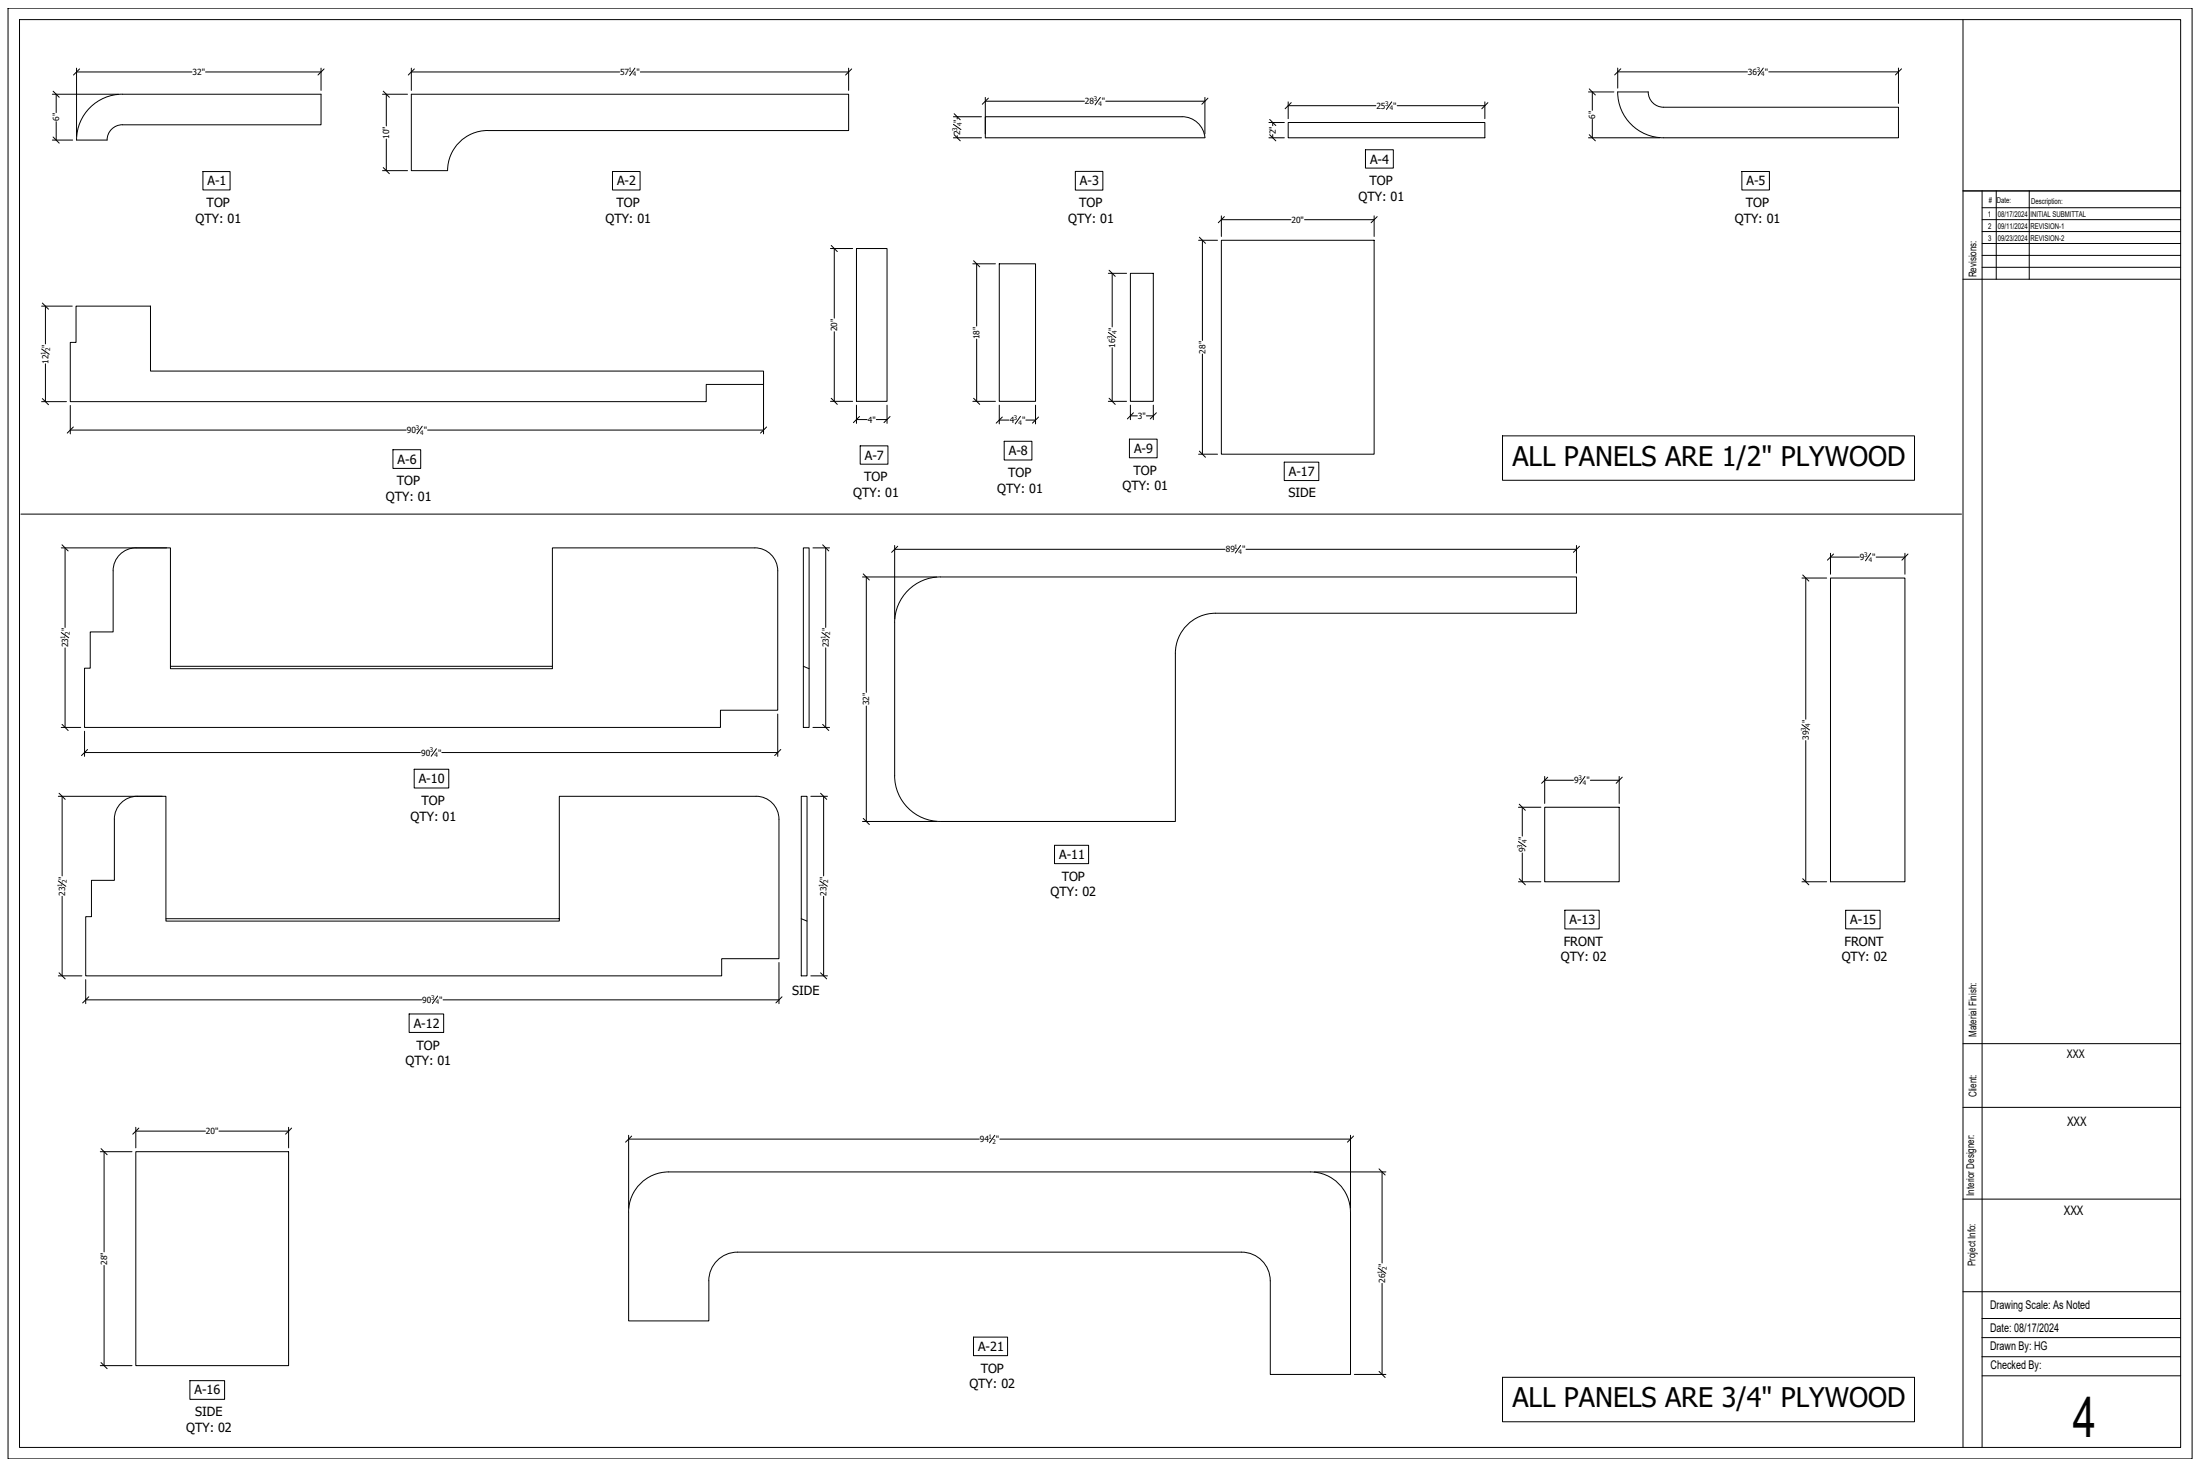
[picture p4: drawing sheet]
<svg xmlns="http://www.w3.org/2000/svg" width="914mm" height="610mm" viewBox="0 0 914 610" stroke-linecap="round" stroke-linejoin="round" font-family="sans-serif">
<!-- layer: 0 -->
<g fill="none" stroke="#000" stroke-width=".42">
<path d="M3.3 3.4h907.8v602.8h-907.8zM8.1 8.1h898.3v593.4h-898.3zM22.1 37.9l2.5 2.5M33.1 28.6l-2.6 2.6M134.7 28.6l-2.5 2.6M159.3 37.9l2.5 2.5M171 39.2h181.7v15.1l-150-.1a16.7 16.7 0 0 0-16.7 16.7h-15zM172.2 28.6l-2.5 2.6M354 28.6l-2.5 2.6M660.5 36.9l2.6 2.6M672.4 38.2h12.7a6.4 6.4 0 0 0 6.3 6.4h97.7v12.7h-97.7a19.1 19.1 0 0 1-19-19.1zM673.7 28.6l-2.6 2.5"/>
<path d="M790.3 28.6l-2.5 2.5M22.1 56.9l2.5 2.6M44.5 58.2a6.3 6.3 0 0 1 6.4-6.3h82.5v-12.7l-82.5-.1a19.1 19.1 0 0 0-19.1 19.1h12.7M396.6 56l2.5 2.5M396.6 47.2l2.5 2.6M409.5 48.5h81.8a9.5 9.5 0 0 1 9.5 8.7l-91.3 .1zM410.8 40.8l-2.5 2.5M502.1 40.8l-2.6 2.5M527.7 56l2.6 2.5M527.7 49.6l2.6 2.6M535.4 50.9h81.8v6.4h-81.8zM536.7 42.7l-2.6 2.5"/>
<path d="M618.4 42.7l-2.5 2.5M660.5 56l2.6 2.5M159.3 69.6l2.5 2.6M498.5 98.6l2.5 2.5M507.6 99.8h63.5v88.9h-63.5zM508.9 90l-2.5 2.6M572.4 90l-2.5 2.6M345.5 102l2.5 2.5M356 103.3h12.7v63.5h-12.7zM404.7 108.4l2.5 2.5M415.3 109.6h15.1v57.2h-15.1zM461 112.3l2.5 2.6"/>
<path d="M469.8 113.6h9.6v53.2h-9.6zM17.6 125.9l2.6 2.6M31.6 127.2h30.9v27h254.9v5.5h-23.9v7.2h-264.3v-24.6h2.4zM17.6 165.6l2.6 2.6M30.5 177.4l-2.6 2.6M318.6 177.4l-2.5 2.6M345.5 165.5l2.5 2.5M357.3 173.1l-2.6 2.5M370 173.1l-2.6 2.5M404.7 165.5l2.5 2.5M416.6 173.3l-2.5 2.5M431.7 173.3l-2.6 2.5"/>
<path d="M461 165.5l2.5 2.5M471.1 171.5l-2.5 2.6M480.6 171.5l-2.5 2.6M498.5 187.5l2.5 2.5M25.8 226.4l2.5 2.5M47 237.2a9.5 9.5 0 0 1 9.5-9.6l14.3 .1v50.2h158.8v-50.2h84.1a9.5 9.5 0 0 1 9.6 9.5v57.9h-23.9v7.2h-264.3v-24.6h2.4v-15.1h9.5v-25.4M333.9 227.7h2.4v74.6h-2.4zM341.9 226.4l2.6 2.5M358.8 238.5l2.5 2.5M373.1 227l-2.5 2.5M656.5 227l-2.5 2.5M749.3 238.9l2.5 2.6"/>
<path d="M762.1 230.2l-2.6 2.6M793 230.2l-2.5 2.6M371.8 258.8a19 19 0 0 1 19.1-19h264.3v15h-150a16.7 16.7 0 0 0-16.7 16.7v69.9h-97.6a19.1 19.1 0 0 1-19.1-19.1M371.9 258.8v63.5M760.8 240.2h31v126.2h-31zM70.8 276.9h158.8M333.9 276.9l2.4 1M25.8 301l2.5 2.6M36.4 311.4l-2.5 2.6M324.5 311.4l-2.5 2.6M341.9 301l2.6 2.6M24.6 329.6l2.5 2.6"/>
<path d="M57.1 330.9a9.5 9.5 0 0 0-9.6 9.5M57.1 330.9h11.9v50.9M314.2 330.9a9.5 9.5 0 0 1 9.6 9.5v58h-23.8v7.1h-264.4v-24.6h2.4v-15.1h9.5v-25.4M314.2 330.9h-81.7v51.9h-163.5v-1h163.5M333 330.9h2.4v74.6h-2.4zM341.1 329.6l2.5 2.6M631.4 334.2l2.6 2.5M642 335.4h31v31h-31zM643.3 323l-2.5 2.5M674.3 323l-2.6 2.5M358.8 340.1l2.5 2.5M631.4 365.1l2.6 2.6"/>
<path d="M749.3 365.1l2.5 2.6M333 381.8l2.4 1M24.6 404.2l2.5 2.6M36.9 414.2l-2.5 2.6M325 414.2l-2.5 2.6M341.1 404.2l2.5 2.6M42 477.3l2.5 2.5M56.5 478.6h63.5v88.9h-63.5zM57.7 468.8l-2.5 2.5M121.2 468.8l-2.5 2.5M262.6 472.1l-2.6 2.5M562.6 472.1l-2.6 2.5"/>
<path d="M544.6 487a16.7 16.7 0 0 1 16.7 16.7v67.4h-33.3v-38.9a11.9 11.9 0 0 0-11.9-11.9M544.6 487h-266.7a16.7 16.7 0 0 0-16.6 16.7M573.2 485.7l2.5 2.6M261.3 503.7v45.2h33.3v-16.7a11.9 11.9 0 0 1 11.9-11.9h209.6M42 566.2l2.5 2.5M573.2 569.9l2.5 2.5"/>
</g>
<!-- layer: DIM-1 -->
<g fill="none" stroke="#000" stroke-width=".42">
<path d="M21.8 39.2h27.5M23.3 39.2v7.6M31.8 28.3v28.3M31.8 29.9h48M85.4 29.9h48M133.4 28.3v9.3M159 39.2h10.4M160.6 39.2v13.1M171 29.9h86.6M171 28.3v9.3M263.9 28.3l-2.2 3.1M266.1 29.9h86.6"/>
<path d="M352.7 28.3v9.3M660.2 38.2h10.6M661.8 38.2v7.6M672.4 28.3v8.3M672.4 29.9h53.9M732.9 28.3l-2.2 3.1M735.2 29.9h53.9M789.1 28.3v14.7M21.8 58.2h8.4M23.3 50.6v7.6M160.6 57.8v13.1M396.3 57.3h11.6"/>
<path d="M396.3 48.5h11.6M396.3 51.7l3.1 2.1M397.8 48.5v.9M397.8 56.3v1M409.5 40.5v15.2M409.5 42.1h41.2M457.3 40.5l-2.2 3.1M459.6 42.1h41.2M500.8 40.5v15.2M527.4 57.3h6.4M527.4 50.9h6.4M529 50.9v1.3"/>
<path d="M529 55.9v1.4M535.4 42.3v7M535.4 43.9h36.5M578.4 42.3l-2.1 3.2M580.7 43.9h36.5M617.2 42.3v7M660.2 57.3h29.6M661.8 49.6v7.7M84.3 71.3h11.3v7.6h-11.3zM159 70.9h10.4M254.6 71.3h11.4v7.7h-11.4zM447 71.2h11.4v7.8h-11.4z"/>
<path d="M567.5 62.2h11.6v7.7h-11.6zM724 71.3h11.4v7.7h-11.4zM498.2 99.8h7.9M499.8 99.8v41.7M507.6 89.7v8.6M507.6 91.3h29M542.2 91.3h28.9M571.1 89.7v8.6M345.2 103.3h9.2M346.8 103.3v28.9M404.3 109.6h9.4M405.9 109.6v25.9"/>
<path d="M460.7 113.6h7.5M462.3 113.6v22.2M17.3 127.2h12.7M18.9 127.2v15.7M346.8 137.8v29M460.7 138.1l3.1 2.2M17.3 145l3.1 2.2M18.9 151.2v15.7M317.4 155.8v24.5M405.9 140.9v25.9M462.3 144.5v22.3M499.8 147.1v41.6"/>
<path d="M17.3 166.9h10.3M29.2 168.5v11.8M29.2 178.7h139.6M175.5 177.1l-2.2 3.2M177.7 178.7h139.7M345.2 166.8h9.2M356 168.4v7.5M356 174.3h4.4M364.2 174.3h4.5M368.7 168.4v7.5M404.3 166.8h9.4M415.3 168.4v7.7"/>
<path d="M415.3 174.6h4M424.1 173l-2.1 3.1M426.4 174.6h4M430.4 168.4v7.7M460.7 166.8h7.5M469.8 168.4v6M469.8 172.8h2.9M476.5 172.8h2.9M479.4 168.4v6M163.3 186.9h11.6v7.7h-11.6zM357.5 185.3h11.6v7.6h-11.6zM417.4 183.4h11.5v7.8h-11.5z"/>
<path d="M469.4 182.5h11.5v7.7h-11.5zM498.2 188.7h7.9M533.8 192h14.4v7.7h-14.4zM624.5 181.1h171.2v18.5h-171.2zM25.5 227.7h43.8M27.1 227.7v33M337.9 227.7h6.9M343.2 227.7v33M358.5 239.8h30.8M360.1 239.8v47.9M371.9 226.7v30.5M371.9 228.3h137.3"/>
<path d="M515.6 226.7l-2.2 3.1M517.9 228.3h137.3M655.2 226.7v11.5M760.8 229.9v8.7M760.8 231.5h12M777.5 229.9l-2.1 3.1M779.8 231.5h12M791.8 229.9v8.7M749 240.2h10.2M750.5 240.2v58.7M25.5 262.8l3.1 2.2M27.1 269.2v33.1"/>
<path d="M341.6 262.8l3.1 2.2M343.2 269.2v33.1M323.3 296.7v17.6M360.1 293.4v48M25.5 302.3h8M35.1 303.9v10.4M35.1 312.7h139.6M172.1 319.7h14.4v7.7h-14.4zM181.4 311.1l-2.2 3.2M183.6 312.7h139.7M337.9 302.3h6.9M749 301.1l3.1 2.2"/>
<path d="M750.5 307.7v58.7M24.2 330.9h43.2M25.8 330.9v33.1M337 330.9h6.9M342.3 330.9v33.1M631.1 335.4h9.3M632.7 335.4v12M642 322.6v11.3M642 324.2h12M658.8 322.6l-2.2 3.2M661 324.2h12M673 322.6v11.3"/>
<path d="M358.5 341.4h30.8M438.3 351.3h14.2v7.6h-14.2zM631.1 349.7l3.2 2.2M632.7 354.4v12M24.2 366.1l3.1 2.2M25.8 372.4v33.1M340.7 366.1l3.2 2.2M342.3 372.4v33.1M631.1 366.4h9.3M650.4 378.2h14.3v7.8h-14.3zM749 366.4h10.2M767.1 378.3h14.3v7.7h-14.3z"/>
<path d="M323.8 400v17.1M24.2 405.5h9.8M35.6 407.1v10M35.6 415.5h139.6M181.9 413.9l-2.2 3.1M184.2 415.5h139.6M337 405.5h6.9M170.1 421.3h14.3v7.7h-14.3zM41.7 478.6h13.2M43.3 478.6v41.6M56.5 468.4v8.6M56.5 470h28.9"/>
<path d="M91 470h29M120 468.4v8.6M261.3 471.8v30.3M261.3 473.4h145.7M413.4 471.8l-2.1 3.1M415.6 473.4h145.7M561.3 471.8v30.3M546.2 487h29.8M574.4 487v37.8M43.3 525.8v41.7M572.9 526.9l3.1 2.2M574.4 533.3v37.8"/>
<path d="M404.6 555.6h14.2v7.7h-14.2zM41.7 567.5h13.2M78.9 573.7h14.4v7.8h-14.4zM562.9 571.1h13.1M624.5 572.3h171.2v18.5h-171.2z"/>
</g>
<!-- layer: Dim -->
<path d="M8.7 213.6h806.6" fill="none" stroke="#000" stroke-width=".42"/>
<!-- layer: A-Anno-Ttlb -->
<g fill="none" stroke="#000" stroke-width=".42">
<path d="M815.9 8.1v593.4M815.9 79.3h90.5M823.8 79.3v522.2M829.7 79.3v36.7M843.4 79.3v36.7M823.8 91.3h82.6M823.8 86.3h82.6M823.8 96.2h82.6M815.9 116h90.5M823.8 111.1h82.6M823.8 101.2h82.6M823.8 106.1h82.6"/>
<path d="M815.9 433.7h90.5M815.9 460.2h90.5M815.9 498.3h90.5M815.9 536.8h90.5M823.7 547.9h82.6M823.7 555.8h82.6M823.7 563.8h82.6M823.8 571.7h82.6"/>
</g>
<text font-size="23.3" x="861.6" y="597.1">4</text>
<g font-size="11.2">
<text x="628.6" y="193.5">ALL PANELS ARE 1/2&quot; PLYWOOD</text>
<text x="628.6" y="584.8">ALL PANELS ARE 3/4&quot; PLYWOOD</text>
</g>
<g font-size="5.4">
<text x="859.1" y="467.7">XXX</text>
<text x="857.8" y="504.7">XXX</text>
</g>
<g font-size="5.2">
<text x="569.4" y="67.9">A-4</text>
<text x="86.3" y="77">A-1</text>
<text x="256.5" y="77">A-2</text>
<text x="448.9" y="77">A-3</text>
<text x="569.2" y="77">TOP</text>
<text x="725.9" y="77">A-5</text>
<text x="564.6" y="83.5">QTY: 01</text>
<text x="85.9" y="86.1">TOP</text>
<text x="256.2" y="86.1">TOP</text>
<text x="448.6" y="86.1">TOP</text>
<text x="725.6" y="86.1">TOP</text>
<text x="81.3" y="92.5">QTY: 01</text>
<text x="251.6" y="92.5">QTY: 01</text>
<text x="444" y="92.5">QTY: 01</text>
<text x="721" y="92.5">QTY: 01</text>
<text x="359.4" y="191">A-7</text>
<text x="419.3" y="189.1">A-8</text>
<text x="471.3" y="188.2">A-9</text>
<text x="165.2" y="192.6">A-6</text>
<text x="471.1" y="197.3">TOP</text>
<text x="535.7" y="197.8">A-17</text>
<text x="165" y="201.7">TOP</text>
<text x="359.2" y="200.1">TOP</text>
<text x="419.1" y="198.2">TOP</text>
<text x="466.5" y="203.8">QTY: 01</text>
<text x="160.4" y="208.2">QTY: 01</text>
<text x="354.6" y="206.5">QTY: 01</text>
<text x="414.5" y="204.7">QTY: 01</text>
<text x="535.6" y="206.5">SIDE</text>
<text x="174.1" y="325.4">A-10</text>
<text x="175.2" y="334.5">TOP</text>
<text x="170.6" y="341">QTY: 01</text>
<text x="440.2" y="357">A-11</text>
<text x="441.3" y="366.1">TOP</text>
<text x="436.6" y="372.5">QTY: 02</text>
<text x="652.3" y="384">A-13</text>
<text x="769" y="384">A-15</text>
<text x="649.9" y="393.1">FRONT</text>
<text x="766.7" y="393.1">FRONT</text>
<text x="648.8" y="399.5">QTY: 02</text>
<text x="765.5" y="399.5">QTY: 02</text>
<text x="329.2" y="413.4">SIDE</text>
<text x="172" y="427.1">A-12</text>
<text x="173.1" y="436.2">TOP</text>
<text x="168.5" y="442.6">QTY: 01</text>
<text x="406.5" y="561.4">A-21</text>
<text x="407.6" y="570.5">TOP</text>
<text x="80.8" y="579.5">A-16</text>
<text x="402.9" y="576.9">QTY: 02</text>
<text x="81.1" y="588.6">SIDE</text>
<text x="77.4" y="595">QTY: 02</text>
</g>
<g font-size="5">
<text x="827.2" y="543.8">Drawing Scale: As Noted</text>
<text x="827.2" y="553.5">Date: 08/17/2024</text>
<text x="827.2" y="561.1">Drawn By: HG</text>
<text x="827.3" y="569">Checked By:</text>
</g>
<text font-size="4.9" x="859" y="439.8">XXX</text>
<g font-size="4.4">
<text x="821.5" y="115.2" transform="rotate(-90 821.5 115.2)">Revisions:</text>
<text x="821.5" y="430.9" transform="rotate(-90 821.5 430.9)">Material Finish:</text>
<text x="821.5" y="455.9" transform="rotate(-90 821.5 455.9)">Client:</text>
<text x="820.6" y="496.9" transform="rotate(-90 820.6 496.9)">Interior Designer:</text>
<text x="821.1" y="526.1" transform="rotate(-90 821.1 526.1)">Project Info:</text>
</g>
<g font-size="3.5">
<text x="80" y="31.1">32&quot;</text>
<text x="257.7" y="31.1">57</text>
<text x="264.5" y="31.1">&quot;</text>
<text x="726.5" y="31.1">36</text>
<text x="733.6" y="31.1">&quot;</text>
<text x="451" y="43.3">28</text>
<text x="458" y="43.3">&quot;</text>
<text x="572.1" y="45.2">25</text>
<text x="579.1" y="45.2">&quot;</text>
<text x="24.6" y="50.3" transform="rotate(-90 24.6 50.3)">6&quot;</text>
<text x="399.1" y="51" transform="rotate(-90 399.1 51)">&quot;</text>
<text x="663" y="49.4" transform="rotate(-90 663 49.4)">6&quot;</text>
<text x="161.8" y="57.7" transform="rotate(-90 161.8 57.7)">10&quot;</text>
<text x="399.1" y="56.1" transform="rotate(-90 399.1 56.1)">2</text>
<text x="530.3" y="55.7" transform="rotate(-90 530.3 55.7)">2&quot;</text>
<text x="536.8" y="92.5">20&quot;</text>
<text x="348" y="137.6" transform="rotate(-90 348 137.6)">20&quot;</text>
<text x="463.5" y="137.5" transform="rotate(-90 463.5 137.5)">&quot;</text>
<text x="407.2" y="140.9" transform="rotate(-90 407.2 140.9)">18&quot;</text>
<text x="20.2" y="144.5" transform="rotate(-90 20.2 144.5)">&quot;</text>
<text x="463.5" y="144.5" transform="rotate(-90 463.5 144.5)">16</text>
<text x="501" y="146.9" transform="rotate(-90 501 146.9)">28&quot;</text>
<text x="20.2" y="151.2" transform="rotate(-90 20.2 151.2)">12</text>
<text x="169.1" y="180">90</text>
<text x="176.1" y="180">&quot;</text>
<text x="360.7" y="175.6">4&quot;</text>
<text x="419.7" y="175.8">4</text>
<text x="424.8" y="175.8">&quot;</text>
<text x="472.9" y="174.1">3&quot;</text>
<text x="509.5" y="229.5">89</text>
<text x="516.3" y="229.5">&quot;</text>
<text x="773.1" y="232.7">9</text>
<text x="778.2" y="232.7">&quot;</text>
<text x="28.3" y="262.3" transform="rotate(-90 28.3 262.3)">&quot;</text>
<text x="344.4" y="262.3" transform="rotate(-90 344.4 262.3)">&quot;</text>
<text x="28.3" y="269" transform="rotate(-90 28.3 269)">23</text>
<text x="344.4" y="269" transform="rotate(-90 344.4 269)">23</text>
<text x="361.3" y="293.1" transform="rotate(-90 361.3 293.1)">32&quot;</text>
<text x="751.8" y="300.5" transform="rotate(-90 751.8 300.5)">&quot;</text>
<text x="751.8" y="307.5" transform="rotate(-90 751.8 307.5)">39</text>
<text x="175" y="314">90</text>
<text x="182.1" y="314">&quot;</text>
<text x="654.3" y="325.5">9</text>
<text x="659.4" y="325.5">&quot;</text>
<text x="634" y="349" transform="rotate(-90 634 349)">&quot;</text>
<text x="634" y="354.2" transform="rotate(-90 634 354.2)">9</text>
<text x="27.1" y="365.6" transform="rotate(-90 27.1 365.6)">&quot;</text>
<text x="343.6" y="365.6" transform="rotate(-90 343.6 365.6)">&quot;</text>
<text x="27.1" y="372.2" transform="rotate(-90 27.1 372.2)">23</text>
<text x="343.6" y="372.2" transform="rotate(-90 343.6 372.2)">23</text>
<text x="175.5" y="416.7">90</text>
<text x="182.5" y="416.7">&quot;</text>
<text x="85.6" y="471.3">20&quot;</text>
<text x="407.3" y="474.6">94</text>
<text x="414" y="474.6">&quot;</text>
<text x="44.5" y="525.6" transform="rotate(-90 44.5 525.6)">28&quot;</text>
<text x="575.7" y="526.4" transform="rotate(-90 575.7 526.4)">&quot;</text>
<text x="575.7" y="533.1" transform="rotate(-90 575.7 533.1)">26</text>
</g>
<g font-size="3.3">
<text x="826.6" y="84.5">#</text>
<text x="830" y="84.5">Date:</text>
<text x="844.3" y="84.6">Description:</text>
<text x="826.2" y="90.3">1</text>
<text x="826.4" y="95.2">2</text>
<text x="830.4" y="90.2">08/17/2024</text>
<text x="830.4" y="95.2">09/11/2024</text>
<text x="844" y="90.2">INITIAL SUBMITTAL</text>
<text x="844" y="95.2">REVISION-1</text>
<text x="826.3" y="100.1">3</text>
<text x="830.4" y="100.1">09/23/2024</text>
<text x="844" y="100.1">REVISION-2</text>
</g>
<g font-size="2.6">
<text x="261.3" y="29.9">1</text>
<text x="730.2" y="29.8">3</text>
<text x="263.1" y="31.8">4</text>
<text x="732.1" y="31.7">4</text>
<text x="454.6" y="42">3</text>
<text x="456.5" y="43.9">4</text>
<text x="575.8" y="43.9">3</text>
<text x="577.6" y="45.8">4</text>
<text x="399.8" y="52.5" transform="rotate(-90 399.8 52.5)">4</text>
<text x="397.8" y="54.4" transform="rotate(-90 397.8 54.4)">3</text>
<text x="462.2" y="140.8" transform="rotate(-90 462.2 140.8)">3</text>
<text x="464.1" y="138.9" transform="rotate(-90 464.1 138.9)">4</text>
<text x="18.9" y="147.7" transform="rotate(-90 18.9 147.7)">1</text>
<text x="20.8" y="145.9" transform="rotate(-90 20.8 145.9)">2</text>
<text x="172.8" y="178.7">3</text>
<text x="421.4" y="174.6">3</text>
<text x="423.3" y="176.5">4</text>
<text x="174.7" y="180.6">4</text>
<text x="513" y="228.2">1</text>
<text x="514.8" y="230.1">4</text>
<text x="774.8" y="231.5">3</text>
<text x="776.7" y="233.4">4</text>
<text x="29" y="263.8" transform="rotate(-90 29 263.8)">2</text>
<text x="345.1" y="263.8" transform="rotate(-90 345.1 263.8)">2</text>
<text x="27" y="265.5" transform="rotate(-90 27 265.5)">1</text>
<text x="343.2" y="265.5" transform="rotate(-90 343.2 265.5)">1</text>
<text x="750.5" y="303.8" transform="rotate(-90 750.5 303.8)">3</text>
<text x="752.4" y="301.9" transform="rotate(-90 752.4 301.9)">4</text>
<text x="178.7" y="312.7">3</text>
<text x="180.6" y="314.6">4</text>
<text x="656.1" y="324.2">3</text>
<text x="657.9" y="326.1">4</text>
<text x="632.7" y="352.4" transform="rotate(-90 632.7 352.4)">3</text>
<text x="634.6" y="350.5" transform="rotate(-90 634.6 350.5)">4</text>
<text x="25.8" y="368.7" transform="rotate(-90 25.8 368.7)">1</text>
<text x="27.7" y="367" transform="rotate(-90 27.7 367)">2</text>
<text x="342.3" y="368.7" transform="rotate(-90 342.3 368.7)">1</text>
<text x="344.3" y="367" transform="rotate(-90 344.3 367)">2</text>
<text x="179.2" y="415.5">3</text>
<text x="181.1" y="417.4">4</text>
<text x="410.8" y="473.3">1</text>
<text x="412.5" y="475.3">2</text>
<text x="576.4" y="527.9" transform="rotate(-90 576.4 527.9)">2</text>
<text x="574.4" y="529.6" transform="rotate(-90 574.4 529.6)">1</text>
</g>
</svg>
